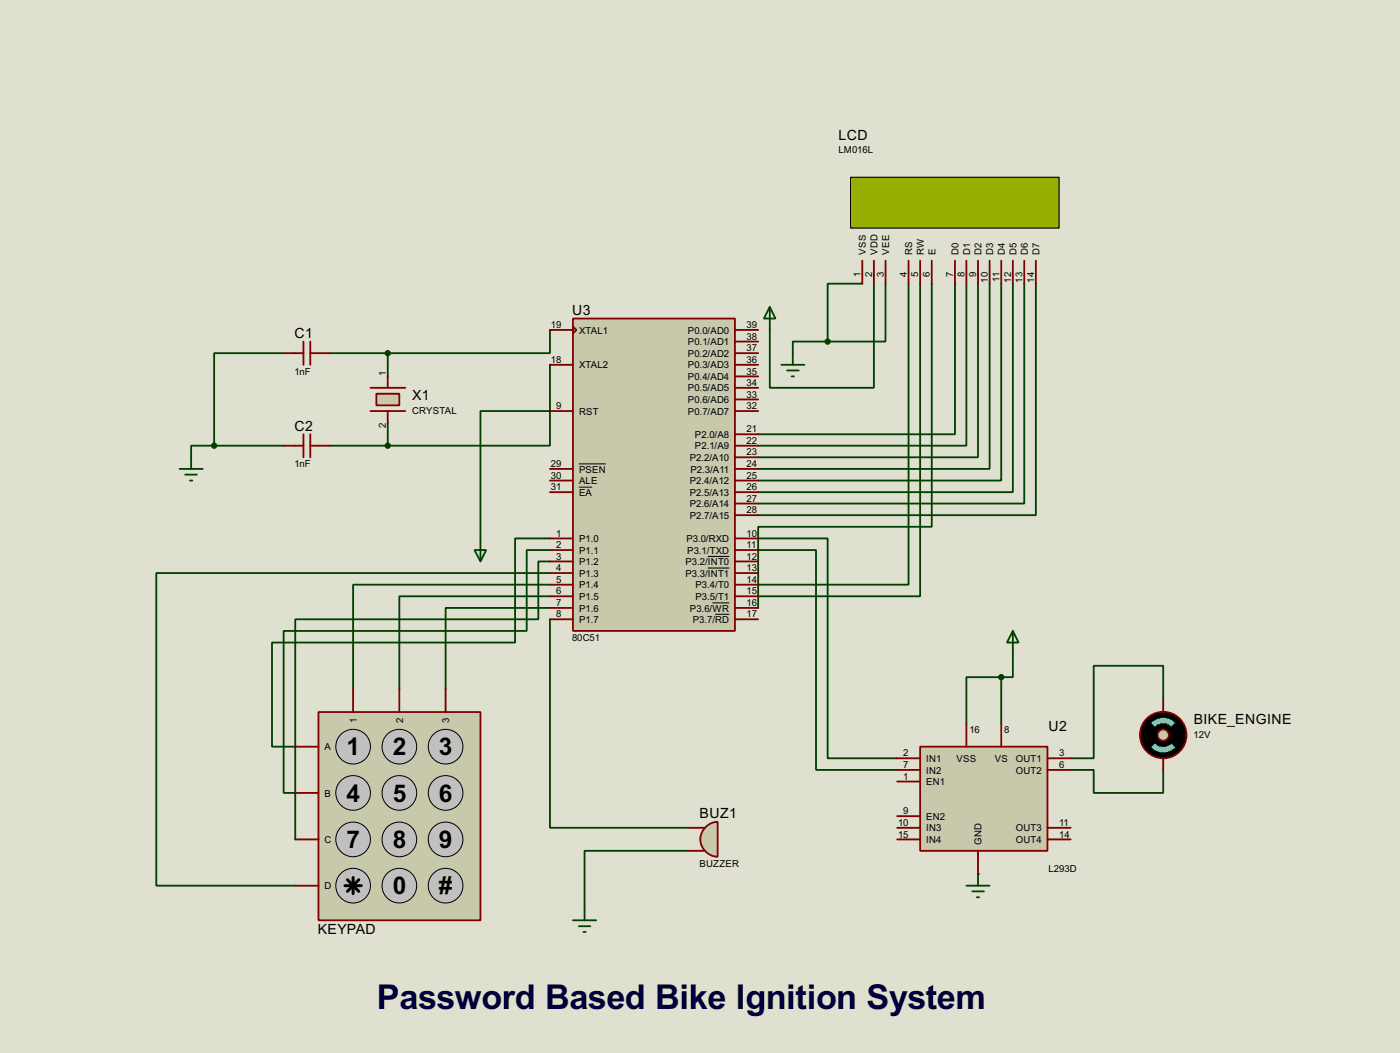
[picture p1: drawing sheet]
<svg xmlns="http://www.w3.org/2000/svg" width="307mm" height="231mm" viewBox="0 0 307 231" stroke-linecap="round" stroke-linejoin="round" font-family="sans-serif">
<path d="M0 0h307.3v231.1h-307.3z" fill="#e0e0d0"/>
<g fill="none" stroke="#004000" stroke-width=".4">
<path d="M181.7 75h-7.7v2.5M120.7 90.2h-15.2v28M120.7 118.2h-7.6v22.8h-53.4v22.9h5.1M166.4 118.2h15.3v48.2h15.2M120.7 128.3h-43.2v22.9M120.7 130.9h-33v20.3M120.7 133.4h-22.9v17.8M120.7 120.7h-5.1v17.8h-53.3v35.5h2.5M120.7 123.2h-2.5v12.7h-53.4v48.3M120.7 125.8h-86.4v68.6h30.5M166.4 120.7h12.7v48.3h17.8M255.3 153.7v-7.6h-15.2v20.3h-5.1"/>
<path d="M235 169h5.1v5h15.2v-5"/>
</g>
<circle cx="214.7" cy="191.8" r=".2" fill="#004000"/>
<g fill="none" stroke="#004000" stroke-width=".4">
<path d="M62.3 77.5h-15.3v20.3M72.4 77.5h12.7M85.1 77.5v5.1M120.7 72.4v5.1h-35.6M189.3 62.3h-7.6v12.7h12.7v-12.7M191.8 62.3v22.8h-22.8v-12.7M199.4 62.3v66h-33M202 62.3v68.6h-35.6M204.5 62.3v53.3h-38.1v17.8M209.6 62.3v33h-43.2M212.1 62.3v35.5h-45.7M214.7 62.3v38.1h-48.3"/>
<path d="M217.2 62.3v40.6h-50.8M219.8 62.3v43.2h-53.4M222.3 62.3v45.7h-55.9M224.8 62.3v48.2h-58.4M227.4 62.3v50.8h-61M47 97.8h-5v2.6M47 97.8h15.3M72.4 97.8h12.7M85.1 92.8v5M120.7 80.1v17.7h-35.6M120.7 135.9v45.8h30.5M219.8 148.6h-7.7v10.2"/>
<path d="M219.8 148.6v10.2M222.3 143.6v5h-2.5M151.2 186.7h-22.9v12.7"/>
</g>
<path d="M125.8 69.9h35.5v68.6h-35.5z" fill="#c8c8aa" stroke="#800000" stroke-width=".4"/>
<g fill="none" stroke="#800000" stroke-width=".4">
<path d="M120.7 72.4h5.1M125.8 71.7l.7 .7-.7 .8zM161.3 72.4h5.1M161.3 75h5.1M161.3 77.5h5.1M120.7 80.1h5.1M120.7 90.2h5.1M161.3 80.1h5.1M161.3 90.2h5.1M161.3 82.6h5.1M161.3 85.1h5.1M161.3 87.7h5.1"/>
<path d="M161.3 95.3h5.1M161.3 97.8h5.1M120.7 105.5h5.1M120.7 108h5.1M120.7 102.9h5.1M120.7 118.2h5.1M161.3 105.5h5.1M161.3 108h5.1M161.3 102.9h5.1M161.3 113.1h5.1M161.3 100.4h5.1M161.3 110.5h5.1"/>
<path d="M161.3 118.2h5.1M120.7 120.7h5.1M120.7 123.2h5.1M120.7 125.8h5.1M120.7 128.3h5.1M120.7 130.9h5.1M120.7 133.4h5.1M120.7 135.9h5.1M161.3 120.7h5.1M161.3 123.2h5.1M161.3 125.8h5.1M161.3 128.3h5.1"/>
<path d="M161.3 130.9h5.1M161.3 133.4h5.1M161.3 135.9h5.1"/>
</g>
<path d="M127.1 106.9h2.9M127.1 101.8h5.9M155.4 122.1h4.7M155.4 124.7h4.7M156.4 132.3h3.7M157 134.8h3.1" fill="none" stroke="#000" stroke-width=".22"/>
<path d="M169 67.4l1.2 2.5h-2.5zM169 67.4v5M174 77.5v2.6M171.5 80.1h5.1M172.8 81.3h2.5M173.8 82.6h.5M105.5 118.2v5M104.2 120.7h2.5l-1.2 2.5z" fill="none" stroke="#004000" stroke-width=".4"/>
<circle cx="181.6" cy="75" r=".5" fill="#004000" stroke="#004000" stroke-width=".4"/>
<path d="M69.9 156.3h35.6v45.7h-35.6z" fill="#c8c8aa" stroke="#800000" stroke-width=".4"/>
<g fill="#c0c0c0" stroke="#000" stroke-width=".22">
<circle cx="77.5" cy="163.9" r="3.8"/>
<circle cx="87.6" cy="163.9" r="3.8"/>
<circle cx="97.8" cy="163.9" r="3.8"/>
<circle cx="77.5" cy="174" r="3.8"/>
<circle cx="87.6" cy="174" r="3.8"/>
<circle cx="97.8" cy="174" r="3.8"/>
<circle cx="77.5" cy="184.2" r="3.8"/>
<circle cx="87.6" cy="184.2" r="3.8"/>
<circle cx="97.8" cy="184.2" r="3.8"/>
<circle cx="77.5" cy="194.4" r="3.8"/>
<circle cx="87.6" cy="194.4" r="3.8"/>
<circle cx="97.8" cy="194.4" r="3.8"/>
</g>
<path d="M75.7 194.4h3.6M76.3 193.1l2.5 2.5M77.5 192.6v3.5M78.8 193.1l-2.5 2.5" fill="none" stroke="#000" stroke-width=".65"/>
<path d="M77.5 151.2v5.1M87.7 151.2v5.1M97.8 151.2v5.1M64.8 163.9h5.1M64.8 174h5.1M64.8 184.2h5.1M64.8 194.4h5.1" fill="none" stroke="#800000" stroke-width=".4"/>
<path d="M128.3 199.4v2.6M125.8 202h5.1M127.1 203.3h2.5M128.1 204.5h.5" fill="none" stroke="#004000" stroke-width=".4"/>
<path d="M202 163.9h27.9v22.8h-27.9z" fill="#c8c8aa" stroke="#800000" stroke-width=".4"/>
<g fill="none" stroke="#800000" stroke-width=".4">
<path d="M212.1 158.8v5.1M219.8 158.8v5.1M196.9 166.4h5.1M196.9 169h5.1M196.9 171.5h5.1M196.9 179.1h5.1M229.9 166.4h5.1M229.9 169h5.1M196.9 181.7h5.1M196.9 184.2h5.1M214.7 186.7v5.1M229.9 181.7h5.1"/>
<path d="M229.9 184.2h5.1"/>
</g>
<circle cx="255.3" cy="161.3" r="5.1" fill="#000" stroke="#800000" stroke-width=".4"/>
<circle cx="255.3" cy="161.3" r="1.25" fill="#c8c8aa" stroke="#800000" stroke-width=".4"/>
<g fill="#000" stroke="#000" stroke-width=".4">
<path d="M252.6 158.7l.9 .8a2.54 2.54 0 0 0 0 3.6l-.9 .9a3.7 3.7 0 0 1 0-5.3z" fill-rule="evenodd"/>
<path d="M257.1 159.5l.9-.8a3.7 3.7 0 0 1 0 5.3l-.9-.9a2.53 2.53 0 0 0 0-3.6z" fill-rule="evenodd"/>
</g>
<g fill="#00c0c0">
<path d="M252.6 158.7a3.7 3.7 0 0 1 5.4 0l-.9 .8a2.54 2.54 0 0 0-3.6 0z" fill-rule="evenodd"/>
<path d="M253.5 163.1a2.45 2.45 0 0 0 3.6 0l.9 .9a3.7 3.7 0 0 1-5.4 0z" fill-rule="evenodd"/>
</g>
<path d="M81.3 85.1h7.7M81.3 90.2h7.7M255.3 153.7v2.6M255.3 166.4v2.6" fill="none" stroke="#800000" stroke-width=".4"/>
<path d="M212.1 194.4h5.1M213.4 195.6h2.6M214.4 196.9h.5M214.7 191.8v2.6" fill="none" stroke="#004000" stroke-width=".4"/>
<path d="M82.6 86.4h5.1v2.6h-5.1z" fill="#c8c8aa" stroke="#800000" stroke-width=".4"/>
<path d="M62.3 77.5h4.3M66.6 75v5.1M68.1 75v5.1M68.1 77.5h4.3M62.3 97.8h4.3M66.6 95.3v5.1M68.1 95.3v5.1M68.1 97.8h4.3M85.1 82.6v2.5M85.1 90.2v2.6" fill="none" stroke="#800000" stroke-width=".4"/>
<g fill="#004000" stroke="#004000" stroke-width=".4">
<circle cx="85.1" cy="97.8" r=".5"/>
<circle cx="85.1" cy="77.5" r=".5"/>
<circle cx="47" cy="97.8" r=".5"/>
<circle cx="219.7" cy="148.6" r=".5"/>
</g>
<path d="M39.4 102.9h5.1M40.7 104.2h2.5M41.7 105.5h.5M42 100.4v2.5M222.3 138.5l1.3 2.5h-2.6zM222.3 138.5v5.1" fill="none" stroke="#004000" stroke-width=".4"/>
<path d="M186.7 38.9h45.8v11.2h-45.8z" fill="#96af00" stroke="#000" stroke-width=".25"/>
<g fill="none" stroke="#800000" stroke-width=".4">
<path d="M189.3 57.2v5.1M191.8 57.2v5.1M194.4 57.2v5.1M199.4 57.2v5.1M202 57.2v5.1M204.5 57.2v5.1M209.6 57.2v5.1M212.1 57.2v5.1M214.7 57.2v5.1M217.2 57.2v5.1M219.8 57.2v5.1M222.3 57.2v5.1"/>
<path d="M224.8 57.2v5.1M227.4 57.2v5.1"/>
</g>
<path d="M154.9 181.5a3.8 3.8 0 0 1 2.6-1.1v7.6a3.8 3.8 0 0 1-3.5-2.4 3.8 3.8 0 0 1 .9-4.1z" fill-rule="evenodd" fill="#c8c8aa" stroke="#800000" stroke-width=".4"/>
<path d="M151.2 186.7h3.5M151.2 181.7h3.5" fill="none" stroke="#800000" stroke-width=".4"/>
<text font-size="8.4" fill="#000040" x="82.7" y="221.5">Password Based Bike Ignition System</text>
<g font-size="6">
<text x="76.1" y="165.8">1</text>
<text x="86.2" y="165.8">2</text>
<text x="96.4" y="165.8">3</text>
<text x="76.1" y="175.9">4</text>
<text x="86.2" y="175.9">5</text>
<text x="96.4" y="175.9">6</text>
<text x="76.1" y="186.1">7</text>
<text x="86.2" y="186.1">8</text>
<text x="96.4" y="186.1">9</text>
<text x="86.2" y="196.3">0</text>
<text x="96.4" y="196.3">#</text>
</g>
<g font-size="3.5">
<text x="184.1" y="30.7">LCD</text>
<text x="125.6" y="69.1">U3</text>
<text x="64.7" y="74.1">C1</text>
<text x="90.5" y="87.8">X1</text>
<text x="64.7" y="94.5">C2</text>
<text x="230.2" y="160.5">U2</text>
<text x="262" y="159">BIKE_ENGINE</text>
<text x="153.6" y="179.6">BUZ1</text>
<text x="69.8" y="205.1">KEYPAD</text>
</g>
<g font-size="2.4">
<text x="184" y="33.6">LM016L</text>
<text x="190.1" y="55.9" transform="rotate(-90 190.1 55.9)">VSS</text>
<text x="192.6" y="55.9" transform="rotate(-90 192.6 55.9)">VDD</text>
<text x="195.2" y="55.9" transform="rotate(-90 195.2 55.9)">VEE</text>
<text x="200.2" y="55.9" transform="rotate(-90 200.2 55.9)">RS</text>
<text x="202.8" y="55.9" transform="rotate(-90 202.8 55.9)">RW</text>
<text x="205.3" y="55.9" transform="rotate(-90 205.3 55.9)">E</text>
<text x="210.4" y="55.9" transform="rotate(-90 210.4 55.9)">D0</text>
<text x="212.9" y="55.9" transform="rotate(-90 212.9 55.9)">D1</text>
<text x="215.5" y="55.9" transform="rotate(-90 215.5 55.9)">D2</text>
<text x="218" y="55.9" transform="rotate(-90 218 55.9)">D3</text>
<text x="220.6" y="55.9" transform="rotate(-90 220.6 55.9)">D4</text>
<text x="223.1" y="55.9" transform="rotate(-90 223.1 55.9)">D5</text>
<text x="225.6" y="55.9" transform="rotate(-90 225.6 55.9)">D6</text>
<text x="228.2" y="55.9" transform="rotate(-90 228.2 55.9)">D7</text>
<text x="188.9" y="60.8" transform="rotate(-90 188.9 60.8)">1</text>
<text x="191.4" y="60.9" transform="rotate(-90 191.4 60.9)">2</text>
<text x="194" y="60.9" transform="rotate(-90 194 60.9)">3</text>
<text x="199" y="60.8" transform="rotate(-90 199 60.8)">4</text>
<text x="201.6" y="60.8" transform="rotate(-90 201.6 60.8)">5</text>
<text x="204.1" y="60.9" transform="rotate(-90 204.1 60.9)">6</text>
<text x="209.2" y="60.9" transform="rotate(-90 209.2 60.9)">7</text>
<text x="211.7" y="60.8" transform="rotate(-90 211.7 60.8)">8</text>
<text x="214.3" y="60.8" transform="rotate(-90 214.3 60.8)">9</text>
<text x="216.8" y="62" transform="rotate(-90 216.8 62)">10</text>
<text x="219.4" y="61.9" transform="rotate(-90 219.4 61.9)">11</text>
<text x="221.9" y="62" transform="rotate(-90 221.9 62)">12</text>
<text x="224.4" y="62" transform="rotate(-90 224.4 62)">13</text>
<text x="227" y="62" transform="rotate(-90 227 62)">14</text>
<text x="120.9" y="72">19</text>
<text x="163.9" y="72">39</text>
<text x="127.1" y="73.2">XTAL1</text>
<text x="151" y="73.2">P0.0/AD0</text>
<text x="151" y="75.8">P0.1/AD1</text>
<text x="163.9" y="74.6">38</text>
<text x="163.9" y="77.1">37</text>
<text x="64.6" y="82.2">1nF</text>
<text x="84.7" y="82.6" transform="rotate(-90 84.7 82.6)">1</text>
<text x="120.9" y="79.7">18</text>
<text x="127.1" y="80.8">XTAL2</text>
<text x="151" y="78.3">P0.2/AD2</text>
<text x="151" y="80.8">P0.3/AD3</text>
<text x="151" y="83.4">P0.4/AD4</text>
<text x="163.9" y="79.7">36</text>
<text x="163.9" y="82.2">35</text>
<text x="122.1" y="89.8">9</text>
<text x="151" y="85.9">P0.5/AD5</text>
<text x="151" y="88.5">P0.6/AD6</text>
<text x="163.9" y="84.7">34</text>
<text x="163.9" y="87.3">33</text>
<text x="163.9" y="89.8">32</text>
<text x="84.7" y="93.9" transform="rotate(-90 84.7 93.9)">2</text>
<text x="90.4" y="90.8">CRYSTAL</text>
<text x="127.1" y="91">RST</text>
<text x="151" y="91">P0.7/AD7</text>
<text x="163.9" y="94.9">21</text>
<text x="151.4" y="101.2">P2.2/A10</text>
<text x="152.5" y="96.1">P2.0/A8</text>
<text x="152.5" y="98.6">P2.1/A9</text>
<text x="163.9" y="97.4">22</text>
<text x="163.9" y="100">23</text>
<text x="64.6" y="102.6">1nF</text>
<text x="120.9" y="105.1">30</text>
<text x="120.9" y="107.6">31</text>
<text x="120.9" y="102.5">29</text>
<text x="127.1" y="106.3">ALE</text>
<text x="127.1" y="103.7">PSEN</text>
<text x="151.4" y="106.3">P2.4/A12</text>
<text x="151.5" y="103.7">P2.3/A11</text>
<text x="163.9" y="102.5">24</text>
<text x="163.9" y="105.1">25</text>
<text x="163.9" y="107.6">26</text>
<text x="127.1" y="108.8">EA</text>
<text x="151.4" y="113.9">P2.7/A15</text>
<text x="151.4" y="108.8">P2.5/A13</text>
<text x="151.4" y="111.3">P2.6/A14</text>
<text x="163.9" y="112.7">28</text>
<text x="163.9" y="110.1">27</text>
<text x="122.1" y="117.8">1</text>
<text x="127.1" y="119">P1.0</text>
<text x="150.6" y="119">P3.0/RXD</text>
<text x="163.9" y="117.8">10</text>
<text x="122.1" y="120.3">2</text>
<text x="122.1" y="122.8">3</text>
<text x="122.1" y="125.4">4</text>
<text x="127.1" y="121.5">P1.1</text>
<text x="127.1" y="124">P1.2</text>
<text x="150.4" y="124">P3.2/INT0</text>
<text x="150.8" y="121.5">P3.1/TXD</text>
<text x="163.9" y="120.3">11</text>
<text x="163.9" y="122.8">12</text>
<text x="163.9" y="125.4">13</text>
<text x="122.1" y="127.9">5</text>
<text x="122.1" y="130.5">6</text>
<text x="127.1" y="126.6">P1.3</text>
<text x="127.1" y="129.1">P1.4</text>
<text x="127.1" y="131.7">P1.5</text>
<text x="150.4" y="126.6">P3.3/INT1</text>
<text x="152.6" y="129.1">P3.4/T0</text>
<text x="152.6" y="131.7">P3.5/T1</text>
<text x="163.9" y="127.9">14</text>
<text x="163.9" y="130.5">15</text>
<text x="122.1" y="133">7</text>
<text x="122.1" y="135.5">8</text>
<text x="127.1" y="134.2">P1.6</text>
<text x="127.1" y="136.7">P1.7</text>
<text x="151.4" y="134.2">P3.6/WR</text>
<text x="152" y="136.7">P3.7/RD</text>
<text x="163.9" y="135.5">17</text>
<text x="163.9" y="133">16</text>
<text x="125.6" y="140.7">80C51</text>
<text x="78.3" y="158.7" transform="rotate(-90 78.3 158.7)">1</text>
<text x="88.5" y="158.7" transform="rotate(-90 88.5 158.7)">2</text>
<text x="98.6" y="158.7" transform="rotate(-90 98.6 158.7)">3</text>
<text x="212.8" y="160.9">16</text>
<text x="220.4" y="160.9">8</text>
<text x="262" y="161.9">12V</text>
<text x="71.2" y="164.7">A</text>
<text x="198.3" y="166">2</text>
<text x="203.3" y="167.2">IN1</text>
<text x="209.9" y="167.2">VSS</text>
<text x="218.3" y="167.2">VS</text>
<text x="222.9" y="167.2">OUT1</text>
<text x="232.5" y="166">3</text>
<text x="198.3" y="168.6">7</text>
<text x="198.3" y="171.1">1</text>
<text x="203.3" y="169.8">IN2</text>
<text x="203.3" y="172.3">EN1</text>
<text x="222.9" y="169.8">OUT2</text>
<text x="232.5" y="168.6">6</text>
<text x="71.2" y="174.8">B</text>
<text x="198.3" y="178.7">9</text>
<text x="203.3" y="179.9">EN2</text>
<text x="71.2" y="185">C</text>
<text x="197.1" y="181.3">10</text>
<text x="197.1" y="183.8">15</text>
<text x="203.3" y="182.5">IN3</text>
<text x="203.3" y="185">IN4</text>
<text x="215.5" y="185.4" transform="rotate(-90 215.5 185.4)">GND</text>
<text x="222.9" y="182.5">OUT3</text>
<text x="222.9" y="185">OUT4</text>
<text x="232.5" y="181.3">11</text>
<text x="232.5" y="183.8">14</text>
<text x="153.5" y="190.2">BUZZER</text>
<text x="230.1" y="191.5">L293D</text>
<text x="71.2" y="195.2">D</text>
</g>
</svg>
